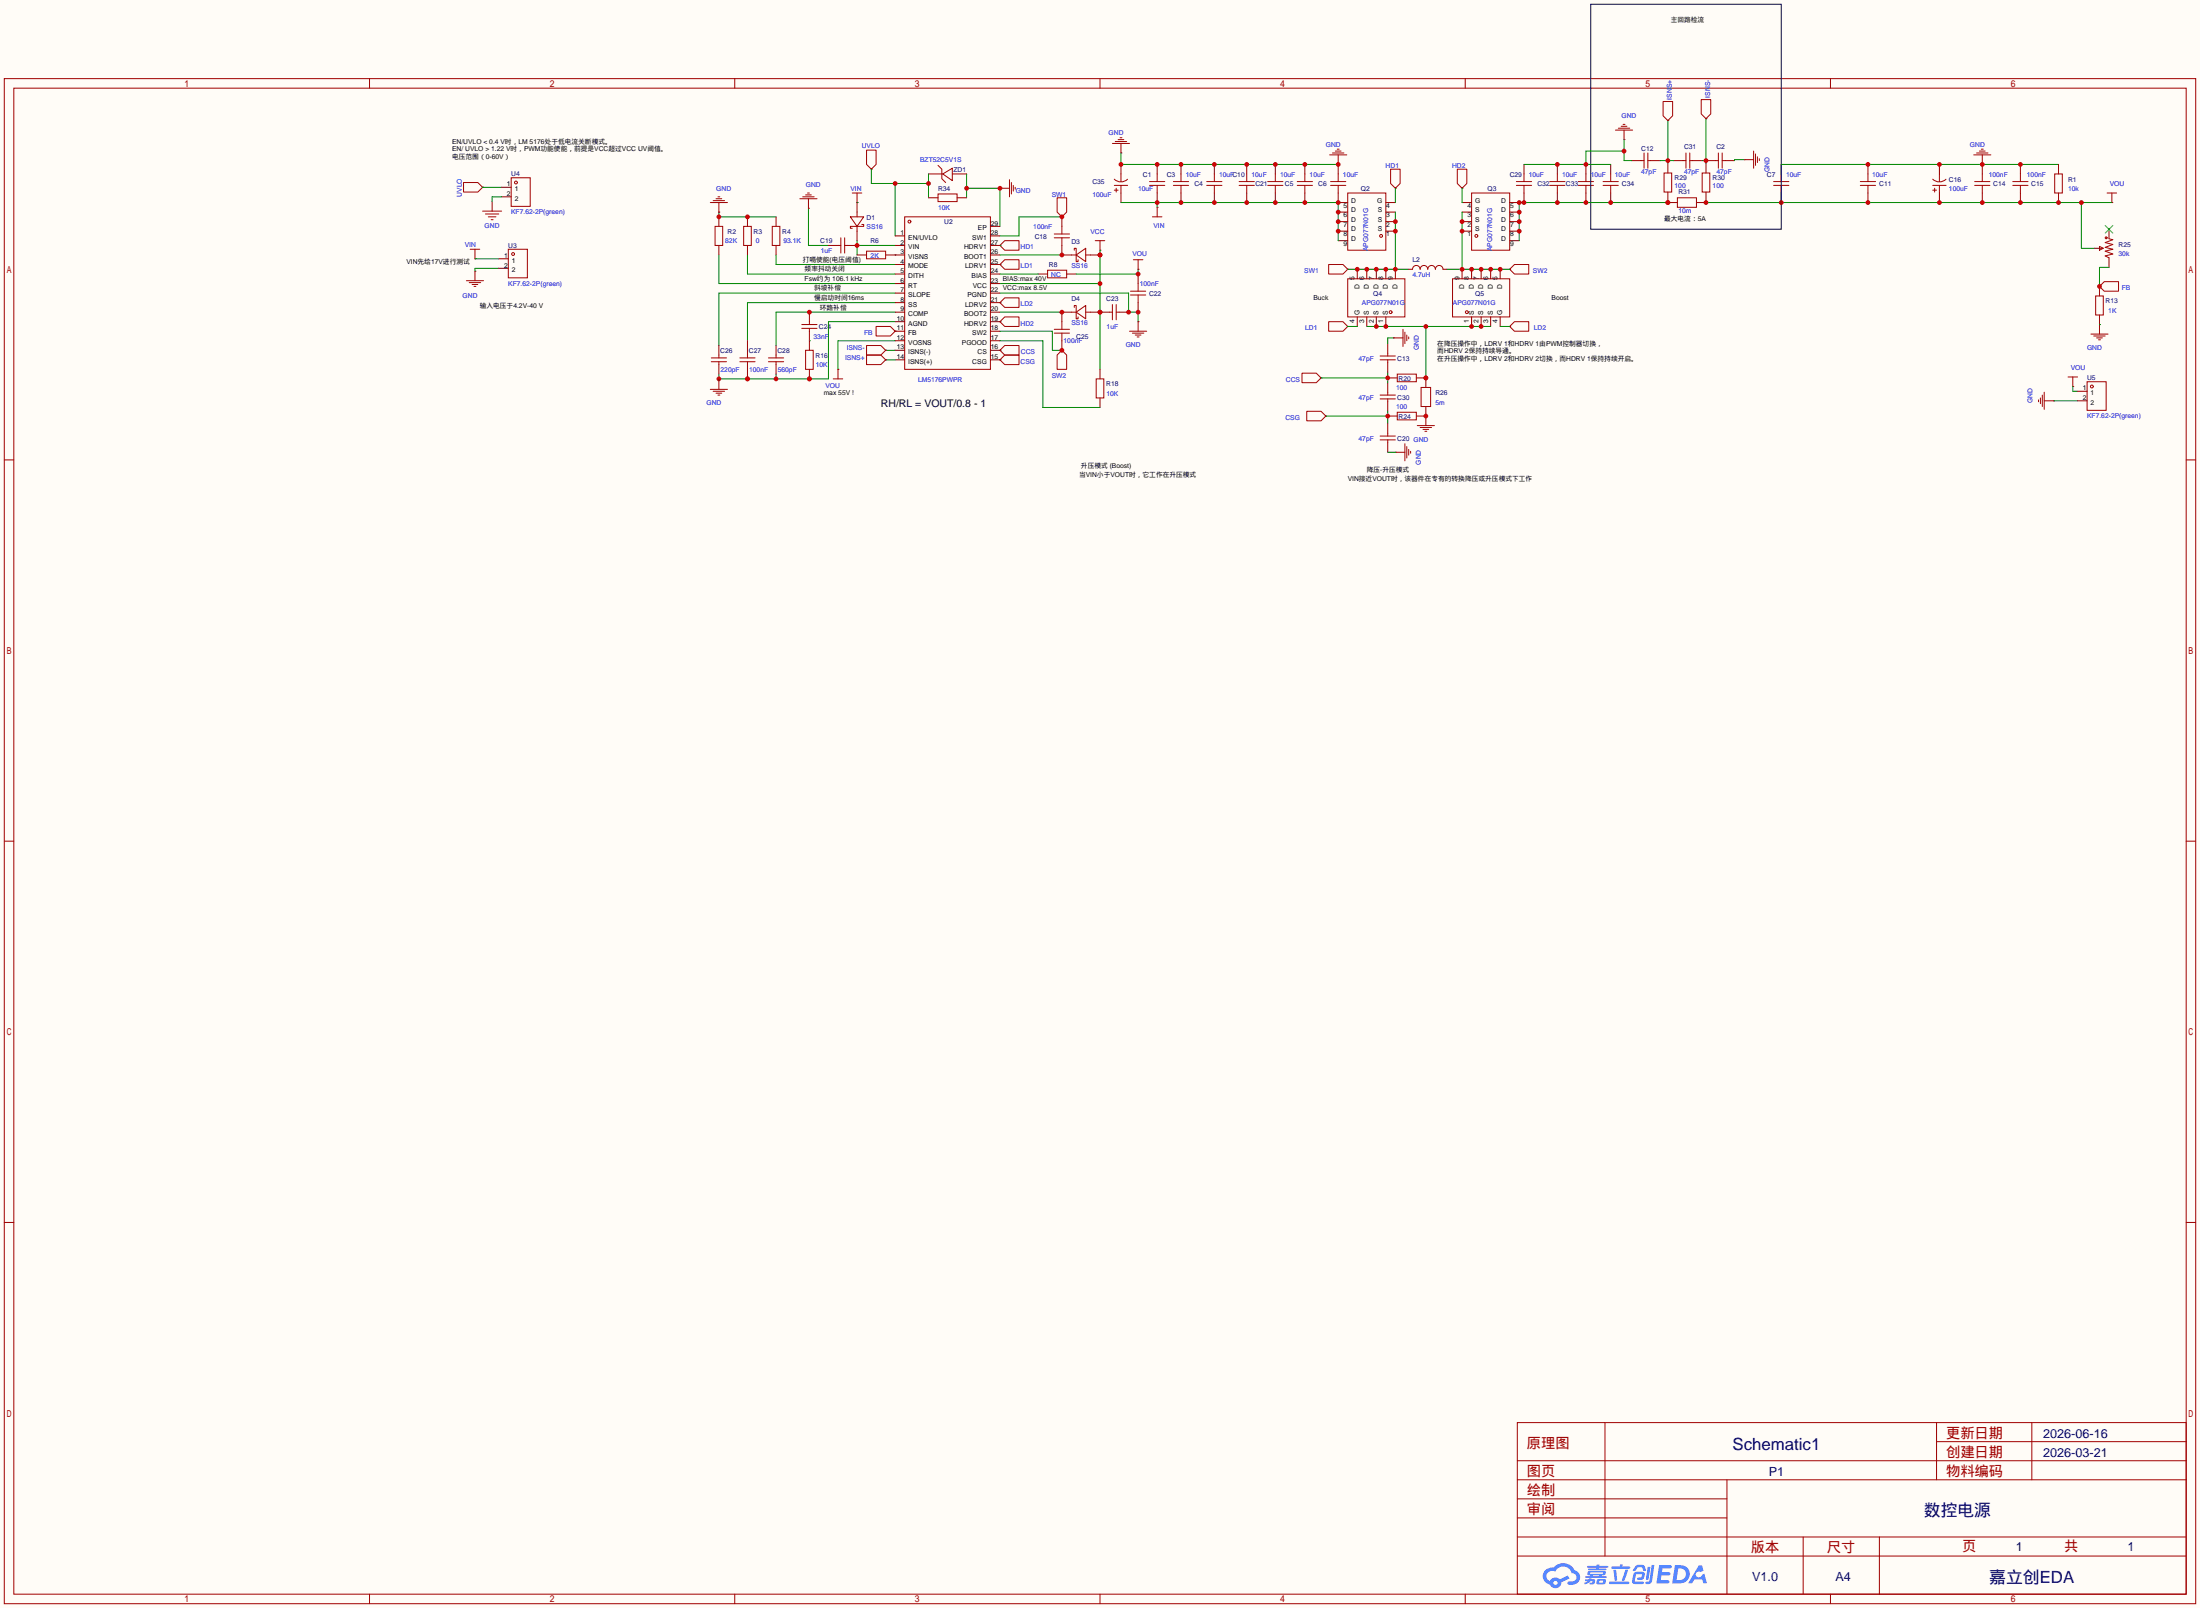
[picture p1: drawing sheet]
<svg xmlns="http://www.w3.org/2000/svg" width="586mm" height="428mm" viewBox="0 0 586 428" stroke-linecap="round" stroke-linejoin="round" font-family="sans-serif">
<path d="M0 0h586.5v428.5h-586.5z" fill="#fffcf7"/>
<g fill="none" stroke="#a10000" stroke-width=".27">
<path d="M1.1 21h584.2v406.4h-584.2zM3.7 23.5h579.1v401.3h-579.1zM98.5 21v2.5M195.9 21v2.5M293.2 21v2.5M390.6 21v2.5M488 21v2.5M1.1 122.6h2.6M582.8 122.6h2.5M1.1 224.2h2.6M582.8 224.2h2.5M1.1 325.8h2.6"/>
<path d="M582.8 325.8h2.5M404.5 379.1h178.3v45.7h-178.3zM427.9 379.1v35.6M516.3 379.1v15.2M541.7 379.1v15.2M404.5 399.4h55.9M404.5 394.3h178.3M404.5 389.3h178.3M460.4 394.3v30.5M516.3 384.2h66.5M404.5 414.7h178.3M404.5 409.6h178.3"/>
<path d="M404.5 404.5h55.9M480.7 409.6v15.2M501 409.6v15.2M98.5 424.8v2.6M195.9 424.8v2.6M293.2 424.8v2.6M390.6 424.8v2.6M488 424.8v2.6"/>
</g>
<g fill="#5487ff">
<path d="M442.3 417.1h2.7a.48 .48 0 0 1 .7 .4 .48 .48 0 0 1-.7 .4h-1.8l-.2 1h1.9a.43 .43 0 0 1 .4 .5 .43 .43 0 0 1-.4 .4h-2l-.2 1.3h1.9a.43 .43 0 0 1 .5 .4 .43 .43 0 0 1-.5 .4h-3z"/>
<path d="M452.9 417.1h.8l.4 1.5-.7 .3a.84 .84 0 0 0-1.2 .2 .84 .84 0 0 0 .3 1.2 .84 .84 0 0 0 1.2-.4v-.3l.6-.3 .7 2.6h-.9l-.3-1h-2.1l-.6 1h-1.1z"/>
<path d="M439.3 417.5h.7l-.5 3.2a.36 .36 0 0 1-.4 .3 .36 .36 0 0 1-.3-.3z"/>
<path d="M440.3 417h.7l-.6 4.3a1.04 1.04 0 0 1-1.8 .5l.2-.3h.8l.1-.2z"/>
<path d="M436 417.3l.6-.3h1.4l.4 .4 .4 1.1-.7 .1-.4-.9-.9-.1-.9 1h-.6z"/>
<path d="M435.6 419.2l.5-.3 1.7-.1a.95 .95 0 0 1 .5 1.7l-.5 .5h-1.1a.32 .32 0 0 1-.3-.3 .32 .32 0 0 1 .4-.3l.8-.1 .2-.8h-1.7l-.3 1.9 2.2 .1a.32 .32 0 0 1 .3 .3 .32 .32 0 0 1-.4 .3h-2.3l-.4-.3-.1-.5z"/>
<path d="M429 421.5h5a.33 .33 0 0 1 .4 .3 .33 .33 0 0 1-.4 .3h-4.9l-.1-.1z"/>
<path d="M433.3 418.3h.7l-.6 2a.98 .98 0 0 1-.7 1.1l-.3-.3z"/>
<path d="M430.1 418.3h.7l.3 2.6a.34 .34 0 0 1-.3 .4 .34 .34 0 0 1-.4-.3z"/>
<path d="M429.6 417.4h2.2l.2-.5h.6l-.1 .5h1.8a.32 .32 0 0 1 .3 .4 .32 .32 0 0 1-.4 .3h-4.5z"/>
<path d="M422.6 420.9h.9l.1-.3h.7l-.1 .2 1 .3-.1 .9-1.3 .2v-.4l.6-.1 .1-.3a.68 .68 0 0 0-.9 .4l-1.1 .4-.2-.4 1-.5h-.8z"/>
<path d="M423.2 417.3h2.4l.1-.3 .7-.1-.1 .4h2.2l.3 .3-.3 .2h-2.2l-.1 .2h1.8l.2 .3-.2 .1h-4.5l-.1-.4h2.1v-.2h-2.2z"/>
<path d="M446.5 417.1l-.7 4.8h1.7a2.5 2.5 0 0 0 3-2.4 2.5 2.5 0 0 0-3.1-2.4zM447.4 417.9a1.65 1.65 0 0 1 2 1.7 1.65 1.65 0 0 1-2.1 1.5h-.4z"/>
<path d="M423.3 418.8l-.1 .8 .7 .2v.2h-1.3l.1 .5h5.4l.2-.2-.2-.3h-1.2l.2-.1a.77 .77 0 0 0 .8-.3 .77 .77 0 0 0 0-.9l-4.1-.1zM423.9 419l3.5 .1-.2 .3h-3.2zM424.6 419.8h1.7l-.1 .2h-1.5z"/>
<path d="M425.8 421l-.2 1a2.66 2.66 0 0 0 2.1 .1l.4-.9-.1-.4h-1.7zM426.4 421.3l.8-.1 .1 .4-.2 .2-.8-.1z"/>
<path d="M412 418.4a2.23 2.23 0 0 0-.6 2.3 2.23 2.23 0 0 0 1.8 1.6 1.58 1.58 0 0 0 1.7 .9 1.58 1.58 0 0 0 1.3-1.5l2.2-1.1-.5-.7-2.1 1a1.65 1.65 0 0 0-2.6 .4 1.47 1.47 0 0 1-.7-2.1 1.47 1.47 0 0 1 2.1-.4 2.35 2.35 0 0 1 2.4-1.3 2.35 2.35 0 0 1 2 1.7 1.12 1.12 0 0 1 1.3 1.1 1.12 1.12 0 0 1-1.1 1.1h-.8a.45 .45 0 0 0-.5 .4 .45 .45 0 0 0 .4 .5 2.12 2.12 0 0 0 2.5-.8 2.12 2.12 0 0 0-.3-2.7 1.92 1.92 0 0 1-1.4-1.3 3.4 3.4 0 0 0-4.9 .2l-1.2 .1zM414.1 421.8a.57 .57 0 0 1 1.1 0 .57 .57 0 0 1-1.1 0z"/>
</g>
<g fill="none" stroke="#a10000" stroke-width=".27">
<path d="M123.6 48.6h3.8l1.3 1.3-1.3 1.3h-3.8zM231 40h2.6v3.8l-1.3 1.3-1.3-1.3zM266.6 50.2h2.5M269.1 47.9v4.6M269.6 48.6v3.1M270.1 49.4v1.5M270.6 49.9v.5M281.8 52.7h2.6v3.8l-1.3 1.3-1.3-1.3zM297 47.7a2.54 2.54 0 0 0 3.6 .1M297.1 49.4h3.5M297.1 50.7h1M297.6 50.2v1"/>
<path d="M298.8 46.4v2M298.8 49.4v2M515.2 47.7a2.54 2.54 0 0 0 3.6 .1M515.2 49.4h3.6M515.2 50.7h1.1M515.7 50.2v1M517 46.4v2M517 49.4v2M266.6 65.4l1.2-1.3h3.9v2.6h-3.9zM279.3 72h5.1v2h-5.1zM292 64.1h2.5M293.2 64.1v2.6"/>
<path d="M213.7 87.5h4.1M213.7 86.5h4.1M215.8 85.7v.8M215.8 87.5v.8"/>
</g>
<g fill="none" stroke="#870000" stroke-width=".27">
<path d="M128.7 49.9h.1M232.3 45.1h.1M266.6 50.2h.1M283.1 57.8h.1M298.8 43.8v2.6M298.8 51.4v2.6M517 43.8v2.6M517 51.4v2.6M266.6 65.4h.1M276.7 73h2.6M284.4 73h2.5M293.2 66.7h.1"/>
<path d="M215.8 83.2v2.5M215.8 88.3v2.5"/>
</g>
<path d="M191.6 56.5v1.3h15.3M215.5 55.5v9.9h5.4M191.6 67.9v7.7h47M199.3 67.9v5.1h39.3M238.6 78.1h-47v14M191.6 99.7v1.5M206.9 99.7v1.3M215.8 90.8h.1M238.6 80.6h-39.3v10.2M238.6 85.7h-17.7v15.3h-29.3" fill="none" stroke="#008700" stroke-width=".27"/>
<g fill="#c00">
<circle cx="206.9" cy="101" r=".63"/>
<circle cx="199.3" cy="101" r=".63"/>
<circle cx="191.6" cy="101" r=".63"/>
<circle cx="215.8" cy="101" r=".63"/>
</g>
<path d="M232.3 45.1v3.8h15.2M238.6 48.9v14M247.5 46.4v6.3M228.5 64.1v3.8M228.5 65.4h10.1M238.6 90.8h-15.2v7.6" fill="none" stroke="#008700" stroke-width=".27"/>
<g fill="#c00">
<circle cx="247.5" cy="48.9" r=".63"/>
<circle cx="238.6" cy="48.9" r=".63"/>
</g>
<path d="M206.9 67.9v2.6h31.7M238.6 67.9h.1M238.6 88.3h.1M238.6 83.2h-31.7v8.9" fill="none" stroke="#008700" stroke-width=".27"/>
<circle cx="215.8" cy="83.2" r=".63" fill="#c00"/>
<path d="M266.6 78.1h34.3v5.1h2.5v2.5M266.6 73h10.1M266.6 67.9h16.5M266.6 75.6h26.6M293.2 66.7v31.7M303.4 71.8v1.2h-16.5" fill="none" stroke="#008700" stroke-width=".27"/>
<g fill="#c00">
<circle cx="293.2" cy="75.6" r=".63"/>
<circle cx="293.2" cy="67.9" r=".63"/>
<circle cx="293.2" cy="83.2" r=".63"/>
</g>
<path d="M257.7 46.4v6.3M257.7 50.2h8.9v10.1M266.6 70.5h.1M266.6 80.6h.1M266.6 95.9h.1M266.6 93.3h.1M266.6 85.7h.1M266.6 83.2h16.5M266.6 90.8h11.4v17.8h15.2M266.6 88.3h13.9v5h2.6" fill="none" stroke="#008700" stroke-width=".27"/>
<g fill="#c00">
<circle cx="257.7" cy="50.2" r=".63"/>
<circle cx="266.6" cy="50.2" r=".63"/>
</g>
<path d="M283.1 57.8h-11.4v5.1h-5.1M266.6 65.4h.1" fill="none" stroke="#008700" stroke-width=".27"/>
<g fill="none" stroke="#a10000" stroke-width=".27">
<path d="M241.2 57.8h22.8v40.6h-22.8zM205.9 60.3h2v5.1h-2zM224.2 63.4v4M225.2 63.4v4"/>
<circle cx="242.4" cy="59.1" r=".38"/>
</g>
<g fill="none" stroke="#870000" stroke-width=".27">
<path d="M206.9 57.8v2.5M206.9 65.4v2.5M225.9 65.4h2.6M238.6 62.9h2.6M238.6 65.4h2.6M238.6 67.9h2.6M238.6 70.5h2.6M238.6 73h2.6M238.6 75.6h2.6M238.6 78.1h2.6M264 62.9h2.6M264 65.4h2.6"/>
<path d="M264 67.9h2.6M264 70.5h2.6M264 73h2.6M264 75.6h2.6M264 78.1h2.6M264 60.3h2.6M238.6 80.6h2.6M238.6 83.2h2.6M238.6 85.7h2.6M238.6 88.3h2.6M238.6 90.8h2.6M238.6 93.3h2.6"/>
<path d="M238.6 95.9h2.6M264 80.6h2.6M264 83.2h2.6M264 85.7h2.6M264 88.3h2.6M264 90.8h2.6M264 93.3h2.6M264 95.9h2.6"/>
</g>
<circle cx="228.5" cy="65.4" r=".63" fill="#c00"/>
<path d="M228.5 54h.1M220.9 65.4h2.5M215.8 90.8v2.5M215.8 98.4v2.6" fill="none" stroke="#870000" stroke-width=".27"/>
<path d="M227.2 51.4h2.5M228.5 51.4v2.6M223.4 65.4h.8M225.2 65.4h.7" fill="none" stroke="#a10000" stroke-width=".27"/>
<circle cx="215.8" cy="101" r=".63" fill="#c00"/>
<path d="M189.6 96.4h4.1M189.6 95.4h4.1M191.6 94.6v.8M191.6 96.4v.8M197.2 96.4h4.1M197.2 95.4h4.1M199.3 96.4v2M214.8 93.3h2v5.1h-2z" fill="none" stroke="#a10000" stroke-width=".27"/>
<path d="M191.6 92.1v2.5M191.6 97.2v2.5M199.3 90.8v2.5M199.3 98.4v2.6" fill="none" stroke="#870000" stroke-width=".27"/>
<circle cx="199.3" cy="101" r=".63" fill="#c00"/>
<path d="M199.3 93.3v2.1M204.9 96.4h4M204.9 95.4h4M206.9 94.6v.8M206.9 96.4v.8" fill="none" stroke="#a10000" stroke-width=".27"/>
<path d="M191.6 57.8v2.5M206.9 92.1v2.5M206.9 97.2v2.5" fill="none" stroke="#870000" stroke-width=".27"/>
<circle cx="191.6" cy="57.8" r=".63" fill="#c00"/>
<path d="M199.3 57.8v2.5M191.6 65.4v2.5M228.5 67.9h2.5M236.1 67.9h2.5" fill="none" stroke="#870000" stroke-width=".27"/>
<path d="M190.6 60.3h2.1v5.1h-2.1zM231 66.9h5.1v2.1h-5.1z" fill="none" stroke="#a10000" stroke-width=".27"/>
<circle cx="199.3" cy="57.8" r=".63" fill="#c00"/>
<path d="M283.1 57.8v2.5M199.3 65.4v2.5M283.1 65.4v2.5M223.4 98.4h.1M238.6 88.3h.1M266.6 95.9h.1M293.2 98.4v2.6M293.2 106v2.6" fill="none" stroke="#870000" stroke-width=".27"/>
<path d="M198.2 60.3h2.1v5.1h-2.1zM281.1 63.4h4M281.1 62.4h4M283.1 60.3v2.1M223.4 98.4v2.6M233.6 87h3.8l1.2 1.3-1.2 1.2h-3.8zM266.6 95.9l1.2-1.3h3.9v2.6h-3.9zM222.1 101h2.6M292.2 101h2.1v5h-2.1z" fill="none" stroke="#a10000" stroke-width=".27"/>
<circle cx="283.1" cy="57.8" r=".63" fill="#c00"/>
<path d="M283.1 63.4v2M301.4 77.6h4" fill="none" stroke="#a10000" stroke-width=".27"/>
<path d="M303.4 73v2.6" fill="none" stroke="#870000" stroke-width=".27"/>
<circle cx="303.4" cy="73" r=".63" fill="#c00"/>
<path d="M301.4 78.6h4M303.4 78.6v2" fill="none" stroke="#a10000" stroke-width=".27"/>
<path d="M303.4 80.6v2.6" fill="none" stroke="#870000" stroke-width=".27"/>
<circle cx="303.4" cy="83.2" r=".63" fill="#c00"/>
<path d="M267.8 79.4h3.9v2.5h-3.9l-1.2-1.3zM303.4 75.6v2M266.6 85.7l1.2-1.2h3.9v2.5h-3.9zM296.5 81.2v4M297.6 81.2v4" fill="none" stroke="#a10000" stroke-width=".27"/>
<path d="M266.6 85.7h.1M266.6 80.6h.1M298.3 83.2h2.6" fill="none" stroke="#870000" stroke-width=".27"/>
<circle cx="300.9" cy="83.2" r=".63" fill="#c00"/>
<path d="M432.9 37.2h.1M191.6 56.5h.1M215.5 55.5h.1M464.9 42.5h.1M303.4 71.8h.1M283.1 93.3h.1M283.1 83.2v2.5M283.1 90.8v2.5M293.2 83.2h2.6M303.4 85.7h.1M191.6 101.2h.1M547.5 106.8h.1" fill="none" stroke="#870000" stroke-width=".27"/>
<g fill="none" stroke="#a10000" stroke-width=".27">
<path d="M430.7 34.7h4.5M431.4 34.2h3.1M432.2 33.7h1.5M432.7 33.1h.5M432.9 34.7v2.5M189.4 54h4.5M190.1 53.5h3.1M190.9 53h1.5M191.4 52.5h.5M191.6 54v2.5M213.2 53h4.6M214 52.5h3"/>
<path d="M214.8 51.9h1.5M215.3 51.4h.5M215.5 53v2.5M464.9 42.5h2.6M467.5 40.3v4.5M468 41v3.1M468.5 41.8v1.5M469 42.3v.5M302.1 69.2h2.6M303.4 69.2v2.6M281.1 88.8h4M281.1 87.8h4"/>
<path d="M283.1 93.3l1.3 1.3v3.8h-2.6v-3.8zM283.1 85.7v2.1M283.1 88.8v2M295.8 83.2h.7M297.6 83.2h.7M301.1 88.3h4.6M301.9 88.8h3M302.6 89.3h1.6M303.1 89.8h.6M303.4 85.7v2.6M189.4 103.8h4.5M190.1 104.3h3.1"/>
<path d="M190.9 104.8h1.5M191.4 105.3h.5M191.6 101.2v2.6M543.4 106.6v.5M543.9 106v1.6M544.4 105.3v3M545 106.8h2.5M545 104.5v4.6"/>
</g>
<circle cx="283.1" cy="93.3" r=".63" fill="#c00"/>
<g fill="none" stroke="#a10000" stroke-width=".27">
<path d="M296.5 38.2h4.6M297.3 37.7h3.1M298.1 37.2h1.5M298.6 36.7h.5M298.8 38.2v2.6M356.5 39.8h.5M528.2 39.8h.5M250.1 51.7h5v2h-5zM250.1 44.1l1 1v2.5l1 1M251.3 46.4l2.6-1.6v3.3zM306.5 49.4h4M306.5 48.4h4"/>
<path d="M307.2 57.8h2.6M308.5 46.4v2M308.5 49.4v2M308.5 55.2v2.6M312.8 49.4h4.1M312.8 48.4h4.1M314.8 46.4v2M314.8 49.4v2M321.7 49.4h4.1M321.7 48.4h4.1M323.7 46.4v2M323.7 49.4v2"/>
<path d="M330.3 49.4h4.1M330.3 48.4h4.1M332.4 46.4v2M332.4 49.4v2M337.9 49.4h4.1M337.9 48.4h4.1M340 46.4v2M340 49.4v2M345.8 49.4h4.1M345.8 48.4h4.1M347.9 46.4v2M347.9 49.4v2"/>
<path d="M354.5 41.3h4.5M354.7 49.4h4.1M354.7 48.4h4.1M355.2 40.8h3.1M356 40.3h1.5M356.7 41.3v2.5M356.7 46.4v2M356.7 49.4v2M359.3 51.4h10.1v15.3h-10.1zM370.7 45.1h2.6v3.8l-1.3 1.3-1.3-1.3zM388.5 45.1h2.5v3.8l-1.2 1.3-1.3-1.3zM392.3 51.4h10.2v15.3h-10.2z"/>
<path d="M404.2 49.4h4.1M404.2 48.4h4.1M406.3 46.4v2M406.3 49.4v2M413.1 49.4h4.1M413.1 48.4h4.1M415.2 46.4v2M415.2 49.4v2M420.8 49.4h4M420.8 48.4h4M422.8 46.4v2M422.8 49.4v2"/>
<path d="M427.4 49.4h4M427.4 48.4h4M429.4 46.4v2M429.4 49.4v2M472.8 49.4h4.1M472.8 48.4h4.1M474.9 46.4v2M474.9 49.4v2M495.9 49.4h4.1M495.9 48.4h4.1M498 46.4v2M498 49.4v2"/>
<path d="M526.2 41.3h4.5M526.4 49.4h4.1M526.4 48.4h4.1M526.9 40.8h3.1M527.7 40.3h1.5M528.4 41.3v2.5M528.4 46.4v2M528.4 49.4v2M536.6 49.4h4M536.6 48.4h4M538.6 46.4v2M538.6 49.4v2"/>
<path d="M561.7 51.4h2.6M563 51.4v2.6M266.6 70.5l1.2-1.3h3.9v2.6h-3.9zM354.2 70.5h3.8l1.3 1.3-1.3 1.2h-3.8zM359.3 74.3h15.2v10.2h-15.2zM387.2 74.3h15.3v10.2h-15.3zM403.7 70.5h3.8v2.5h-3.8l-1.2-1.2zM558.7 78.9h2v5h-2zM559.7 76.3l1.3-1.2h3.8v2.5h-3.8zM231 92.1h3.8l1.3 1.2-1.3 1.3h-3.8zM231 94.6h3.8l1.3 1.3-1.3 1.3h-3.8zM267.8 92.1h3.9v2.5h-3.9l-1.2-1.3z"/>
<path d="M347.1 99.4h3.8l1.3 1.3-1.3 1.3h-3.8zM354.2 85.7h3.8l1.3 1.3-1.3 1.3h-3.8zM371.5 90h2.5M372.5 99.7h5.1v2h-5.1zM374 87.8v4.5M374.5 88.5v3.1M375 89.3v1.5M375.5 89.8v.5M403.7 85.7h3.8v2.6h-3.8l-1.2-1.3zM557.4 89h4.6M558.2 89.5h3M558.9 90h1.6"/>
<path d="M559.4 90.6h.5M559.7 86.5v2.5M348.4 109.6h3.8l1.2 1.3-1.2 1.2h-3.8zM367.9 106.3h4.1M367.9 105.3h4.1M370 104.5v.8M370 106.3v.8M372.5 109.9h5.1v2h-5.1zM374.5 118.2v4.6M375 119v3M375.5 119.8v1.5M377.8 113.4h4.6"/>
<path d="M378.6 113.9h3M379.3 114.4h1.6M379.9 114.9h.5M380.1 110.9v2.5M372 120.5h2.5M376 120.3v.5"/>
<circle cx="368.2" cy="62.9" r=".38"/>
<circle cx="393.6" cy="62.9" r=".38"/>
<circle cx="370.7" cy="83.2" r=".38"/>
<circle cx="391" cy="83.2" r=".38"/>
</g>
<g fill="none" stroke="#870000" stroke-width=".27">
<path d="M247.5 46.4h3.8M247.5 52.7h2.6M253.9 46.4h3.8M255.1 52.7h2.6M298.8 40.8h.1M308.5 55.2h.1M308.5 43.8v2.6M308.5 51.4v2.6M314.8 43.8v2.6M314.8 51.4v2.6M323.7 43.8v2.6M323.7 51.4v2.6"/>
<path d="M332.4 43.8v2.6M332.4 51.4v2.6M340 43.8v2.6M340 51.4v2.6M347.9 43.8v2.6M347.9 51.4v2.6M356.7 43.8h.1M356.7 43.8v2.6M356.7 51.4v2.6h2.6M356.7 59.1h2.6M356.7 56.5h2.6M369.4 59.1h2.6"/>
<path d="M369.4 56.5h2.6M369.4 54h2.6M372 50.2h.1M389.8 50.2h.1M389.8 59.1h2.5M389.8 56.5h2.5M389.8 54h2.5M402.5 59.1h2.5M402.5 56.5h2.5M402.5 54h2.5M406.3 43.8v2.6M406.3 51.4v2.6"/>
<path d="M415.2 43.8v2.6M415.2 51.4v2.6M422.8 43.8v2.6M422.8 51.4v2.6M429.4 43.8v2.6M429.4 51.4v2.6M474.9 43.8v2.6M474.9 51.4v2.6M498 43.8v2.6M498 51.4v2.6M528.4 43.8h.1M528.4 43.8v2.6"/>
<path d="M528.4 51.4v2.6M538.6 43.8v2.6M538.6 51.4v2.6M563 54h.1M266.6 70.5h.1M356.7 61.6h2.6M356.7 64.1h2.6M359.3 71.8h.1M361.8 71.8v2.5M364.4 71.8v2.5M366.9 71.8v2.5M369.4 71.8v2.5"/>
<path d="M369.4 61.6h2.6M372 71.8v2.5M389.8 71.8v2.5M389.8 61.6h2.5M392.3 71.8v2.5M394.8 71.8v2.5M397.4 71.8v2.5M399.9 71.8v2.5M402.5 71.8h.1M402.5 61.6h2.5M402.5 64.1h2.5M559.7 76.3h.1"/>
<path d="M559.7 76.3v2.6M236.1 93.3h.1M236.1 95.9h.1M266.6 93.3h.1M359.3 87h.1M361.8 84.5v2.5M364.4 84.5v2.5M366.9 84.5v2.5M369.4 84.5v2.5M371.5 90h.1M392.3 84.5v2.5M394.8 84.5v2.5"/>
<path d="M397.4 84.5v2.5M399.9 84.5v2.5M402.5 87h.1M559.7 86.5h.1M559.7 83.9v2.6M352.2 100.7h.1M353.4 110.9h.1M370 102v2.5M370 107.1v2.5M370 110.9h2.5M370 100.7h2.5M377.6 110.9h2.5"/>
<path d="M377.6 100.7h2.5M380.1 110.9h.1M372 120.5h.1"/>
</g>
<path d="M372 50.2v3.8M389.8 50.2v3.8M389.8 56.5v15.3M385.7 71.8h16.8M236.1 95.9h2.5M236.1 93.3h2.5M359.3 87h2.5M399.9 87h2.6" fill="none" stroke="#008700" stroke-width=".27"/>
<g fill="#c00">
<circle cx="399.9" cy="71.8" r=".63"/>
<circle cx="397.4" cy="71.8" r=".63"/>
<circle cx="394.8" cy="71.8" r=".63"/>
<circle cx="392.3" cy="71.8" r=".63"/>
<circle cx="389.8" cy="71.8" r=".63"/>
<circle cx="389.8" cy="61.6" r=".63"/>
<circle cx="389.8" cy="59.1" r=".63"/>
</g>
<path d="M372 56.5v15.3M359.3 71.8h16.2" fill="none" stroke="#008700" stroke-width=".27"/>
<g fill="#c00">
<circle cx="372" cy="59.1" r=".63"/>
<circle cx="372" cy="61.6" r=".63"/>
<circle cx="372" cy="71.8" r=".63"/>
<circle cx="369.4" cy="71.8" r=".63"/>
<circle cx="366.9" cy="71.8" r=".63"/>
<circle cx="364.4" cy="71.8" r=".63"/>
<circle cx="361.8" cy="71.8" r=".63"/>
</g>
<path d="M364.4 87h33M380.1 87v13.7" fill="none" stroke="#008700" stroke-width=".27"/>
<g fill="#c00">
<circle cx="380.1" cy="100.7" r=".63"/>
<circle cx="380.1" cy="87" r=".63"/>
<circle cx="392.3" cy="87" r=".63"/>
<circle cx="394.8" cy="87" r=".63"/>
<circle cx="369.4" cy="87" r=".63"/>
<circle cx="366.9" cy="87" r=".63"/>
</g>
<path d="M370 99.2v2.8M352.2 100.7h17.8" fill="none" stroke="#008700" stroke-width=".27"/>
<circle cx="370" cy="100.7" r=".63" fill="#c00"/>
<path d="M353.4 110.9h16.6M370 109.6v3.3" fill="none" stroke="#008700" stroke-width=".27"/>
<circle cx="370" cy="110.9" r=".63" fill="#c00"/>
<path d="M298.8 40.8v3h57.9" fill="none" stroke="#008700" stroke-width=".27"/>
<g fill="#c00">
<circle cx="298.8" cy="43.8" r=".63"/>
<circle cx="308.5" cy="43.8" r=".63"/>
<circle cx="314.8" cy="43.8" r=".63"/>
<circle cx="323.7" cy="43.8" r=".63"/>
<circle cx="332.4" cy="43.8" r=".63"/>
<circle cx="340" cy="43.8" r=".63"/>
<circle cx="347.9" cy="43.8" r=".63"/>
<circle cx="356.7" cy="43.8" r=".63"/>
</g>
<path d="M298.8 54h57.9v10.1M308.5 54v1.2" fill="none" stroke="#008700" stroke-width=".27"/>
<g fill="#c00">
<circle cx="308.5" cy="54" r=".63"/>
<circle cx="314.8" cy="54" r=".63"/>
<circle cx="323.7" cy="54" r=".63"/>
<circle cx="332.4" cy="54" r=".63"/>
<circle cx="340" cy="54" r=".63"/>
<circle cx="347.9" cy="54" r=".63"/>
<circle cx="356.7" cy="54" r=".63"/>
<circle cx="356.7" cy="56.5" r=".63"/>
<circle cx="356.7" cy="59.1" r=".63"/>
<circle cx="356.7" cy="61.6" r=".63"/>
</g>
<path d="M562.2 71.2h-2.5v5.1" fill="none" stroke="#008700" stroke-width=".27"/>
<circle cx="559.7" cy="76.3" r=".63" fill="#c00"/>
<path d="M444.6 53.7v.3h-39.6v10.1M559.7 86.5h.1" fill="none" stroke="#008700" stroke-width=".27"/>
<g fill="#c00">
<circle cx="405" cy="54" r=".63"/>
<circle cx="405" cy="56.5" r=".63"/>
<circle cx="405" cy="59.1" r=".63"/>
<circle cx="405" cy="61.6" r=".63"/>
<circle cx="406.3" cy="54" r=".63"/>
<circle cx="415.2" cy="54" r=".63"/>
<circle cx="422.8" cy="54" r=".63"/>
<circle cx="429.4" cy="54" r=".63"/>
<circle cx="444.6" cy="54" r=".63"/>
</g>
<path d="M474.9 43.8h73.9" fill="none" stroke="#008700" stroke-width=".27"/>
<g fill="#c00">
<circle cx="528.4" cy="43.8" r=".63"/>
<circle cx="517" cy="43.8" r=".63"/>
<circle cx="538.6" cy="43.8" r=".63"/>
<circle cx="498" cy="43.8" r=".63"/>
</g>
<path d="M378.8 103.3h2.6v5h-2.6zM551.3 100.5h2.5M552.6 100.5v2.5" fill="none" stroke="#a10000" stroke-width=".27"/>
<path d="M380.1 100.7v2.6M552.6 103h.1" fill="none" stroke="#870000" stroke-width=".27"/>
<circle cx="380.1" cy="100.7" r=".63" fill="#c00"/>
<g fill="none" stroke="#870000" stroke-width=".27">
<path d="M435 42.8h2.5M440.1 42.8h2.5M444.6 43.6v2.5M444.6 51.2v2.5M446.2 42.8h2.5M451.2 42.8h2.6M454.8 42.8h2.5M454.8 43.6v2.5M454.8 51.2v2.5M459.9 42.8h2.5M548.8 43.8v2.6M548.8 51.4v2.6"/>
<path d="M370 91.6v2.5M370 96.6v2.6M370 112.9v2.5M370 118v2.5M380.1 108.3v2.6"/>
</g>
<g fill="none" stroke="#a10000" stroke-width=".27">
<path d="M437.5 42.8h.8M438.3 40.8v4M439.3 40.8v4M439.3 42.8h.8M443.6 46.1h2v5.1h-2zM448.7 42.8h.8M449.5 40.8v4M450.5 42.8h.7M450.5 40.8v4M453.8 46.1h2v5.1h-2zM457.3 42.8h.8M458.1 40.8v4"/>
<path d="M459.1 42.8h.8M459.1 40.8v4M547.8 46.4h2v5h-2zM367.9 95.9h4.1M367.9 94.9h4.1M370 94.1v.8M370 95.9v.7M367.9 117.2h4.1M367.9 116.2h4.1M370 115.4v.8M370 117.2v.8"/>
</g>
<path d="M454.8 31.6v12M453.8 42.8h1" fill="none" stroke="#008700" stroke-width=".27"/>
<circle cx="454.8" cy="42.8" r=".63" fill="#c00"/>
<path d="M444.6 32.1v11.5M442.6 42.8h3.6" fill="none" stroke="#008700" stroke-width=".27"/>
<circle cx="444.6" cy="42.8" r=".63" fill="#c00"/>
<path d="M447.2 52.7h5v2.5h-5z" fill="none" stroke="#a10000" stroke-width=".27"/>
<path d="M444.6 54h2.6M452.2 54h2.6" fill="none" stroke="#870000" stroke-width=".27"/>
<circle cx="444.6" cy="54" r=".63" fill="#c00"/>
<path d="M443.4 27.1h2.5v3.8l-1.3 1.2-1.2-1.2zM453.5 26.5h2.6v3.9l-1.3 1.2-1.3-1.2z" fill="none" stroke="#a10000" stroke-width=".27"/>
<path d="M444.6 32.1h.1M454.8 31.6h.1" fill="none" stroke="#870000" stroke-width=".27"/>
<path d="M454.8 53.7v.3h108.2M554.9 54v12.2h3.5" fill="none" stroke="#008700" stroke-width=".27"/>
<g fill="#c00">
<circle cx="498" cy="54" r=".63"/>
<circle cx="474.9" cy="54" r=".63"/>
<circle cx="517" cy="54" r=".63"/>
<circle cx="528.4" cy="54" r=".63"/>
<circle cx="538.6" cy="54" r=".63"/>
<circle cx="548.8" cy="54" r=".63"/>
<circle cx="554.9" cy="54" r=".63"/>
<circle cx="454.8" cy="54" r=".63"/>
</g>
<path d="M380.1 110.9h.1M552.6 103v1.3h1.2" fill="none" stroke="#008700" stroke-width=".27"/>
<circle cx="380.1" cy="110.9" r=".63" fill="#c00"/>
<g fill="none" stroke="#a10000" stroke-width=".27">
<path d="M226.7 57.8h3.6l-1.8 2.5zM228.5 56.5v1.3M229.7 59.8h.6v.5h-3.6v.5h.5M124.3 74.8h4.6M125.1 75.3h3M125.3 66.4h2.6M125.9 75.8h1.5M126.4 76.3h.5M126.6 66.4v2.6M126.6 72.3v2.5M228.5 60.3v1.3M285.6 67.9h1.3"/>
<path d="M286.4 66.7v-.5h.5v3.5h.5v-.5M286.9 67.9l2.5-1.7v3.5zM289.4 67.9h1.3M559.7 65.7l1 .5-1 .5zM559.7 66.2h1M562.2 63.6l1 .3-2 .7 2 .6-2 .7 2 .5-2 .5 2 .8-2 .5 1 .5"/>
<circle cx="561.5" cy="63.4" r=".25"/>
</g>
<path d="M228.5 54v2.5M126.6 69h.1M126.6 72.3h.1M228.5 61.6v2.5M283.1 67.9h2.5M558.4 66.2h1.3M562.2 61.1v2.5M562.2 68.7v2.5" fill="none" stroke="#870000" stroke-width=".27"/>
<path d="M126.6 69h6.4M133 71.5h-6.4v.8M547.5 106.8h6.3" fill="none" stroke="#008700" stroke-width=".27"/>
<path d="M561.2 60.1l2 2M563.2 60.1l-2 2" fill="none" stroke="#3c3" stroke-width=".27"/>
<circle cx="283.1" cy="67.9" r=".63" fill="#c00"/>
<path d="M290.7 67.9h2.5" fill="none" stroke="#870000" stroke-width=".27"/>
<circle cx="293.2" cy="67.9" r=".63" fill="#c00"/>
<path d="M285.6 83.2h1.3M286.4 81.9v-.5h.5v3.6h.5v-.5M286.9 83.2l2.5-1.8v3.6zM289.4 83.2h1.3" fill="none" stroke="#a10000" stroke-width=".27"/>
<path d="M283.1 83.2h2.5" fill="none" stroke="#870000" stroke-width=".27"/>
<circle cx="283.1" cy="83.2" r=".63" fill="#c00"/>
<path d="M290.7 83.2h2.5" fill="none" stroke="#870000" stroke-width=".27"/>
<circle cx="293.2" cy="83.2" r=".63" fill="#c00"/>
<path d="M432.9 37.2v5.6h2.1M128.7 49.9h5M133.7 52.5h-2.5v1.2M228.5 54h.1M406.3 43.8h23.1M432.9 40.3h-10.1v3.5M464.9 42.5h-2.5v.3M371.5 90h-1.5v1.6M370 120.5h2" fill="none" stroke="#008700" stroke-width=".27"/>
<g fill="none" stroke="#a10000" stroke-width=".27">
<path d="M128.7 56.3h5M129.4 57h3.6M130.2 57.8h2M130.9 58.5h.5M136.3 47.4h5.1v7.6h-5.1zM135.5 66.4h5.1v7.6h-5.1zM556.4 101.7h5.1v7.6h-5.1z"/>
<circle cx="137.5" cy="48.6" r=".38"/>
<circle cx="136.8" cy="67.7" r=".38"/>
<circle cx="557.7" cy="103" r=".38"/>
</g>
<path d="M131.2 53.7v2.6M133.7 49.9h2.6M133.7 52.5h2.6M133 69h2.5M133 71.5h2.5M553.8 104.3h2.6M553.8 106.8h2.6" fill="none" stroke="#870000" stroke-width=".27"/>
<path d="M424.1 1.1h50.8v60h-50.8z" fill="none" stroke="#000" stroke-width=".27"/>
<g fill="#c00">
<circle cx="432.9" cy="40.3" r=".63"/>
<circle cx="422.8" cy="43.8" r=".63"/>
<circle cx="415.2" cy="43.8" r=".63"/>
</g>
<path d="M375.5 71.8h1.1M384.7 71.8h1" fill="none" stroke="#870000" stroke-width=".27"/>
<path d="M376.6 71.8a1.02 1.02 0 0 1 1-1.1 1.02 1.02 0 0 1 1 1.1 1.02 1.02 0 0 1 1-1.1 1.02 1.02 0 0 1 1 1.1 1.02 1.02 0 0 1 1-1.1 1.02 1.02 0 0 1 1.1 1.1 1.02 1.02 0 0 1 1-1.1 1.02 1.02 0 0 1 1 1.1" fill="none" stroke="#a10000" stroke-width=".27"/>
<g font-size="4.5" fill="#000080">
<text x="461.9" y="386.3">Schematic1</text>
<text x="512.9" y="404">数控电源</text>
<text x="530.3" y="421.8">嘉立创EDA</text>
</g>
<g font-size="3.8" fill="#a00000">
<text x="518.8" y="383.2">更新日期</text>
<text x="407" y="385.7">原理图</text>
<text x="518.8" y="388.3">创建日期</text>
<text x="407" y="393.4">图页</text>
<text x="518.8" y="393.4">物料编码</text>
<text x="407" y="398.4">绘制</text>
<text x="407" y="403.5">审阅</text>
<text x="466.7" y="413.7">版本</text>
<text x="487" y="413.7">尺寸</text>
<text x="523.1" y="413.4">页</text>
<text x="550.3" y="413.4">共</text>
</g>
<g font-size="3.4" fill="#000080">
<text x="544.7" y="383.1">2026-06-16</text>
<text x="544.7" y="388.2">2026-03-21</text>
<text x="471.5" y="393.3">P1</text>
<text x="537.4" y="413.3">1</text>
<text x="567.1" y="413.3">1</text>
<text x="467.1" y="421.2">V1.0</text>
<text x="489.3" y="421.2">A4</text>
</g>
<text font-size="2.8" x="234.8" y="108.6">RH/RL = VOUT/0.8 - 1</text>
<g font-size="1.8">
<text x="445.4" y="5.8">主回路检流</text>
<text x="120.5" y="38.3">EN/UVLO &lt; 0.4 V时，LM 5176处于低电流关断模式。</text>
<text x="120.5" y="40.3">EN/ UVLO &gt; 1.22 V时，PWM功能使能，前提是VCC超过VCC UV阈值。</text>
<text x="120.5" y="42.4">电压范围（0-60V）</text>
<text x="135.1" y="49.7">1</text>
<text x="135.1" y="52.2">2</text>
<text x="137.2" y="51">1</text>
<text x="137.2" y="53.5">2</text>
<text x="358.2" y="55.3">5</text>
<text x="358.2" y="57.9">6</text>
<text x="360.2" y="54.1">D</text>
<text x="360.2" y="56.6">D</text>
<text x="360.2" y="59.1">D</text>
<text x="367.1" y="54.1">G</text>
<text x="367.3" y="59.1">S</text>
<text x="367.3" y="56.6">S</text>
<text x="369.6" y="57.9">3</text>
<text x="369.6" y="55.3">4</text>
<text x="391.2" y="57.9">3</text>
<text x="391.2" y="55.3">4</text>
<text x="393.2" y="59.1">S</text>
<text x="393.2" y="56.6">S</text>
<text x="393.2" y="54.1">G</text>
<text x="400.2" y="54.1">D</text>
<text x="400.2" y="56.6">D</text>
<text x="400.2" y="59.1">D</text>
<text x="402.6" y="55.3">5</text>
<text x="402.6" y="57.9">6</text>
<text x="443.6" y="58.9">最大电流：5A</text>
<text x="240" y="62.6">1</text>
<text x="240" y="65.2">2</text>
<text x="242.1" y="63.9">EN/UVLO</text>
<text x="259.2" y="63.9">SW1</text>
<text x="260.7" y="61.4">EP</text>
<text x="264.2" y="65.2">27</text>
<text x="264.2" y="62.6">28</text>
<text x="264.2" y="60.1">29</text>
<text x="358.2" y="60.4">7</text>
<text x="358.2" y="62.9">8</text>
<text x="358.2" y="65.5">9</text>
<text x="360.2" y="61.7">D</text>
<text x="360.2" y="64.2">D</text>
<text x="367.3" y="61.7">S</text>
<text x="369.6" y="62.9">1</text>
<text x="369.6" y="60.4">2</text>
<text x="391.2" y="62.9">1</text>
<text x="391.2" y="60.4">2</text>
<text x="393.2" y="61.7">S</text>
<text x="400.2" y="61.7">D</text>
<text x="400.2" y="64.2">D</text>
<text x="402.6" y="60.4">7</text>
<text x="402.6" y="62.9">8</text>
<text x="402.6" y="65.5">9</text>
<text x="108.3" y="70.3">VIN先给17V进行测试</text>
<text x="134.4" y="68.7">1</text>
<text x="134.4" y="71.3">2</text>
<text x="136.4" y="70">1</text>
<text x="214" y="69.8">打嗝使能(电压阈值)</text>
<text x="240" y="67.7">3</text>
<text x="240" y="70.3">4</text>
<text x="242.1" y="66.5">VIN</text>
<text x="242.1" y="69">VISNS</text>
<text x="242.1" y="71.5">MODE</text>
<text x="257" y="69">BOOT1</text>
<text x="257" y="66.5">HDRV1</text>
<text x="257.3" y="71.5">LDRV1</text>
<text x="264.2" y="70.3">25</text>
<text x="264.2" y="67.7">26</text>
<text x="136.4" y="72.6">2</text>
<text x="214.5" y="74.9">Fsw约为 106.1 kHz</text>
<text x="214.5" y="72.3">频率抖动关闭</text>
<text x="217" y="77.4">斜坡补偿</text>
<text x="240" y="72.8">5</text>
<text x="240" y="75.3">6</text>
<text x="240" y="77.9">7</text>
<text x="242.1" y="74.1">DITH</text>
<text x="242.1" y="76.6">RT</text>
<text x="259" y="74.1">BIAS</text>
<text x="259.3" y="76.6">VCC</text>
<text x="264.2" y="77.9">22</text>
<text x="264.2" y="75.3">23</text>
<text x="264.2" y="72.8">24</text>
<text x="267.3" y="74.9">BIAS:max 40V</text>
<text x="267.3" y="77.4">VCC:max 8.5V</text>
<text x="361.1" y="74.7" transform="rotate(-90 361.1 74.7)">5</text>
<text x="362.4" y="77" transform="rotate(-90 362.4 77)">D</text>
<text x="363.7" y="74.7" transform="rotate(-90 363.7 74.7)">6</text>
<text x="364.9" y="77" transform="rotate(-90 364.9 77)">D</text>
<text x="366.2" y="74.7" transform="rotate(-90 366.2 74.7)">7</text>
<text x="367.5" y="77" transform="rotate(-90 367.5 77)">D</text>
<text x="368.7" y="74.7" transform="rotate(-90 368.7 74.7)">8</text>
<text x="370" y="77" transform="rotate(-90 370 77)">D</text>
<text x="371.3" y="74.7" transform="rotate(-90 371.3 74.7)">9</text>
<text x="372.6" y="77" transform="rotate(-90 372.6 77)">D</text>
<text x="389.1" y="74.7" transform="rotate(-90 389.1 74.7)">9</text>
<text x="390.3" y="77" transform="rotate(-90 390.3 77)">D</text>
<text x="391.6" y="74.7" transform="rotate(-90 391.6 74.7)">8</text>
<text x="392.9" y="77" transform="rotate(-90 392.9 77)">D</text>
<text x="394.1" y="74.7" transform="rotate(-90 394.1 74.7)">7</text>
<text x="395.4" y="77" transform="rotate(-90 395.4 77)">D</text>
<text x="396.7" y="74.7" transform="rotate(-90 396.7 74.7)">6</text>
<text x="398" y="77" transform="rotate(-90 398 77)">D</text>
<text x="399.2" y="74.7" transform="rotate(-90 399.2 74.7)">5</text>
<text x="400.5" y="77" transform="rotate(-90 400.5 77)">D</text>
<text x="127.9" y="82">输入电压于4.2V-40 V</text>
<text x="217" y="79.9">慢启动时间16ms</text>
<text x="218.6" y="82.5">环路补偿</text>
<text x="240" y="80.4">8</text>
<text x="240" y="83">9</text>
<text x="242.1" y="79.2">SLOPE</text>
<text x="242.1" y="81.7">SS</text>
<text x="257.3" y="81.7">LDRV2</text>
<text x="257.9" y="79.2">PGND</text>
<text x="264.2" y="83">20</text>
<text x="264.2" y="80.4">21</text>
<text x="350.1" y="79.9">Buck</text>
<text x="362.4" y="84" transform="rotate(-90 362.4 84)">G</text>
<text x="364.9" y="84" transform="rotate(-90 364.9 84)">S</text>
<text x="367.5" y="84" transform="rotate(-90 367.5 84)">S</text>
<text x="370" y="84" transform="rotate(-90 370 84)">S</text>
<text x="392.9" y="84" transform="rotate(-90 392.9 84)">S</text>
<text x="395.4" y="84" transform="rotate(-90 395.4 84)">S</text>
<text x="398" y="84" transform="rotate(-90 398 84)">S</text>
<text x="400.5" y="84" transform="rotate(-90 400.5 84)">G</text>
<text x="413.6" y="79.9">Boost</text>
<text x="239.1" y="85.5">10</text>
<text x="239.1" y="88">11</text>
<text x="242.1" y="84.2">COMP</text>
<text x="242.1" y="86.8">AGND</text>
<text x="242.1" y="89.3">FB</text>
<text x="257" y="86.8">HDRV2</text>
<text x="257" y="84.2">BOOT2</text>
<text x="259.2" y="89.3">SW2</text>
<text x="264.2" y="88">18</text>
<text x="264.2" y="85.5">19</text>
<text x="361.1" y="86.1" transform="rotate(-90 361.1 86.1)">4</text>
<text x="363.7" y="86.1" transform="rotate(-90 363.7 86.1)">3</text>
<text x="366.2" y="86.1" transform="rotate(-90 366.2 86.1)">2</text>
<text x="368.7" y="86.1" transform="rotate(-90 368.7 86.1)">1</text>
<text x="391.6" y="86.1" transform="rotate(-90 391.6 86.1)">1</text>
<text x="394.1" y="86.1" transform="rotate(-90 394.1 86.1)">2</text>
<text x="396.7" y="86.1" transform="rotate(-90 396.7 86.1)">3</text>
<text x="399.2" y="86.1" transform="rotate(-90 399.2 86.1)">4</text>
<text x="239.1" y="90.6">12</text>
<text x="239.1" y="93.1">13</text>
<text x="239.1" y="95.7">14</text>
<text x="242.1" y="91.9">VOSNS</text>
<text x="242.1" y="94.4">ISNS(-)</text>
<text x="256.4" y="91.9">PGOOD</text>
<text x="260.6" y="94.4">CS</text>
<text x="264.2" y="95.7">15</text>
<text x="264.2" y="93.1">16</text>
<text x="264.2" y="90.6">17</text>
<text x="383.2" y="92.1">在降压操作中，LDRV 1和HDRV 1由PWM控制器切换，</text>
<text x="383.2" y="94.2">而HDRV 2保持持续导通。</text>
<text x="242.1" y="96.9">ISNS(+)</text>
<text x="259.2" y="96.9">CSG</text>
<text x="383.2" y="96.2">在升压操作中，LDRV 2和HDRV 2切换，而HDRV 1保持持续开启。</text>
<text x="219.6" y="105.3">max 55V !</text>
<text x="555.3" y="104.1">1</text>
<text x="555.3" y="106.6">2</text>
<text x="557.3" y="105.3">1</text>
<text x="557.3" y="107.9">2</text>
<text x="288.2" y="124.6">升压模式 (Boost)</text>
<text x="364.4" y="125.7">降压-升压模式</text>
<text x="287.7" y="127.2">当VIN小于VOUT时，它工作在升压模式</text>
<text x="359.3" y="128.2">VIN接近VOUT时，该器件在专有的转换降压或升压模式下工作</text>
</g>
<g font-size="1.8" fill="#00f">
<text x="445.7" y="26.5" transform="rotate(-90 445.7 26.5)">ISNS+</text>
<text x="455.9" y="26" transform="rotate(-90 455.9 26)">ISNS-</text>
<text x="432.3" y="31.6">GND</text>
<text x="229.7" y="39.6">UVLO</text>
<text x="295.5" y="36.1">GND</text>
<text x="353.4" y="39.1">GND</text>
<text x="525.1" y="39.1">GND</text>
<text x="245.3" y="43.3">BZT52C5V1S</text>
<text x="316.1" y="47.2">10uF</text>
<text x="325" y="47.2">10uFC10</text>
<text x="333.6" y="47.2">10uF</text>
<text x="341.2" y="47.2">10uF</text>
<text x="349.1" y="47.2">10uF</text>
<text x="358" y="47.2">10uF</text>
<text x="369.4" y="44.8">HD1</text>
<text x="387.1" y="44.8">HD2</text>
<text x="407.5" y="47.2">10uF</text>
<text x="416.4" y="47.2">10uF</text>
<text x="424.1" y="47.2">10uF</text>
<text x="430.5" y="47.1">10uF</text>
<text x="437.5" y="46.4">47pF</text>
<text x="448.9" y="46.4">47pF</text>
<text x="457.6" y="46.4">47pF</text>
<text x="471.7" y="45.8" transform="rotate(-90 471.7 45.8)">GND</text>
<text x="476.1" y="47.2">10uF</text>
<text x="499.1" y="47.1">10uF</text>
<text x="530.2" y="47.1">100nF</text>
<text x="540.3" y="47.1">100nF</text>
<text x="123.1" y="52.5" transform="rotate(-90 123.1 52.5)">UVLO</text>
<text x="191" y="50.9">GND</text>
<text x="214.8" y="49.9">GND</text>
<text x="226.7" y="51">VIN</text>
<text x="270.8" y="51.4">GND</text>
<text x="280.4" y="52.4">SW1</text>
<text x="291.2" y="52.5">100uF</text>
<text x="303.4" y="51">10uF</text>
<text x="446.4" y="50">100</text>
<text x="456.6" y="50">100</text>
<text x="519.6" y="51">100uF</text>
<text x="551.3" y="51">10k</text>
<text x="562.4" y="49.5">VOU</text>
<text x="136.3" y="57.1">KF7.62-2P(green)</text>
<text x="250.1" y="56.1">10K</text>
<text x="447.4" y="56.8">10m</text>
<text x="123.9" y="65.8">VIN</text>
<text x="129.2" y="60.6">GND</text>
<text x="193.3" y="64.8">82K</text>
<text x="201.5" y="64.8">0</text>
<text x="208.9" y="64.9">93.1K</text>
<text x="231" y="61.1">SS16</text>
<text x="275.5" y="61.1">100nF</text>
<text x="290.7" y="62.4">VCC</text>
<text x="307.5" y="60.6">VIN</text>
<text x="218.8" y="67.4">1uF</text>
<text x="232.1" y="68.7">2K</text>
<text x="272.1" y="66.4">HD1</text>
<text x="272.1" y="71.5">LD1</text>
<text x="285.6" y="71.3">SS16</text>
<text x="301.9" y="68.3">VOU</text>
<text x="364.8" y="66.9" transform="rotate(-90 364.8 66.9)">APG077N01G</text>
<text x="397.8" y="66.9" transform="rotate(-90 397.8 66.9)">APG077N01G</text>
<text x="564.8" y="68.3">30k</text>
<text x="135.5" y="76.1">KF7.62-2P(green)</text>
<text x="280.3" y="73.7">NC</text>
<text x="303.9" y="76.3">100nF</text>
<text x="347.7" y="72.8">SW1</text>
<text x="376.6" y="73.8">4.7uH</text>
<text x="408.6" y="72.8">SW2</text>
<text x="565.7" y="77.4">FB</text>
<text x="123.3" y="79.4">GND</text>
<text x="272.1" y="81.7">LD2</text>
<text x="363.1" y="81.4">APG077N01G</text>
<text x="387.3" y="81.4">APG077N01G</text>
<text x="562" y="83.4">1K</text>
<text x="230.4" y="89.3">FB</text>
<text x="272.1" y="86.8">HD2</text>
<text x="285.6" y="86.5">SS16</text>
<text x="295" y="87.7">1uF</text>
<text x="347.9" y="88">LD1</text>
<text x="408.9" y="88">LD2</text>
<text x="216.9" y="90.2">33nF</text>
<text x="225.3" y="95.9">ISNS+</text>
<text x="225.7" y="93.4">ISNS-</text>
<text x="272.2" y="94.4">CCS</text>
<text x="283.5" y="91.5">100nF</text>
<text x="300.1" y="92.5">GND</text>
<text x="378.3" y="93.3" transform="rotate(-90 378.3 93.3)">GND</text>
<text x="556.4" y="93.3">GND</text>
<text x="192.1" y="99.1">220pF</text>
<text x="199.7" y="99.1">100nF</text>
<text x="207.3" y="99.1">560pF</text>
<text x="217.5" y="97.9">10K</text>
<text x="244.7" y="101.7">LM5176PWPR</text>
<text x="272.1" y="96.9">CSG</text>
<text x="280.4" y="100.7">SW2</text>
<text x="342.8" y="101.7">CCS</text>
<text x="362.2" y="96.1">47pF</text>
<text x="552" y="98.6">VOU</text>
<text x="220.1" y="103.4">VOU</text>
<text x="294.9" y="105.5">10K</text>
<text x="362.2" y="106.5">47pF</text>
<text x="372.2" y="104">100</text>
<text x="382.7" y="107.9">5m</text>
<text x="541.8" y="107.5" transform="rotate(-90 541.8 107.5)">GND</text>
<text x="188.3" y="108">GND</text>
<text x="342.7" y="112">CSG</text>
<text x="372.2" y="109.1">100</text>
<text x="556.4" y="111.4">KF7.62-2P(green)</text>
<text x="362.2" y="117.4">47pF</text>
<text x="378.8" y="123.8" transform="rotate(-90 378.8 123.8)">GND</text>
</g>
<g font-size="1.8" fill="#000080">
<text x="437.5" y="40.3">C12</text>
<text x="448.9" y="39.8">C31</text>
<text x="457.6" y="39.8">C2</text>
<text x="136.3" y="46.9">U4</text>
<text x="254.2" y="45.8">ZD1</text>
<text x="304.7" y="47.2">C1</text>
<text x="311" y="47.2">C3</text>
<text x="402.5" y="47.2">C29</text>
<text x="446.4" y="47.9">R29</text>
<text x="456.6" y="47.9">R30</text>
<text x="471" y="47.2">C7</text>
<text x="250.1" y="51">R34</text>
<text x="291.2" y="49">C35</text>
<text x="318.4" y="49.6">C4</text>
<text x="334.7" y="49.6">C21</text>
<text x="342.5" y="49.6">C5</text>
<text x="351.4" y="49.6">C6</text>
<text x="362.8" y="50.9">Q2</text>
<text x="396.6" y="50.9">Q3</text>
<text x="409.8" y="49.6">C32</text>
<text x="417.5" y="49.6">C33</text>
<text x="432.4" y="49.6">C34</text>
<text x="447.4" y="51.7">R31</text>
<text x="501" y="49.6">C11</text>
<text x="519.6" y="48.4">C16</text>
<text x="531.4" y="49.6">C14</text>
<text x="541.5" y="49.6">C15</text>
<text x="551.3" y="48.4">R1</text>
<text x="231" y="58.6">D1</text>
<text x="251.7" y="59.8">U2</text>
<text x="135.5" y="66">U3</text>
<text x="193.9" y="62.3">R2</text>
<text x="200.9" y="62.3">R3</text>
<text x="208.5" y="62.3">R4</text>
<text x="218.7" y="64.9">C19</text>
<text x="232" y="64.9">R6</text>
<text x="275.8" y="63.6">C18</text>
<text x="285.6" y="65">D3</text>
<text x="564.8" y="65.7">R25</text>
<text x="279.6" y="71.2">R8</text>
<text x="376.6" y="69.8">L2</text>
<text x="285.6" y="80.2">D4</text>
<text x="294.9" y="80.1">C23</text>
<text x="306.3" y="78.8">C22</text>
<text x="366.1" y="78.8">Q4</text>
<text x="393.3" y="78.8">Q5</text>
<text x="561.3" y="80.9">R13</text>
<text x="218.3" y="87.7">C24</text>
<text x="192" y="94.1">C26</text>
<text x="199.6" y="94.1">C27</text>
<text x="207.2" y="94.1">C28</text>
<text x="217.4" y="95.3">R16</text>
<text x="286.9" y="90.4">C25</text>
<text x="372.5" y="96.1">C13</text>
<text x="372.9" y="101.4">R20</text>
<text x="556.4" y="101.3">U5</text>
<text x="294.9" y="103">R18</text>
<text x="372.5" y="106.5">C30</text>
<text x="382.7" y="105.3">R26</text>
<text x="372.9" y="111.6">R24</text>
<text x="372.5" y="117.4">C20 GND</text>
</g>
</svg>
